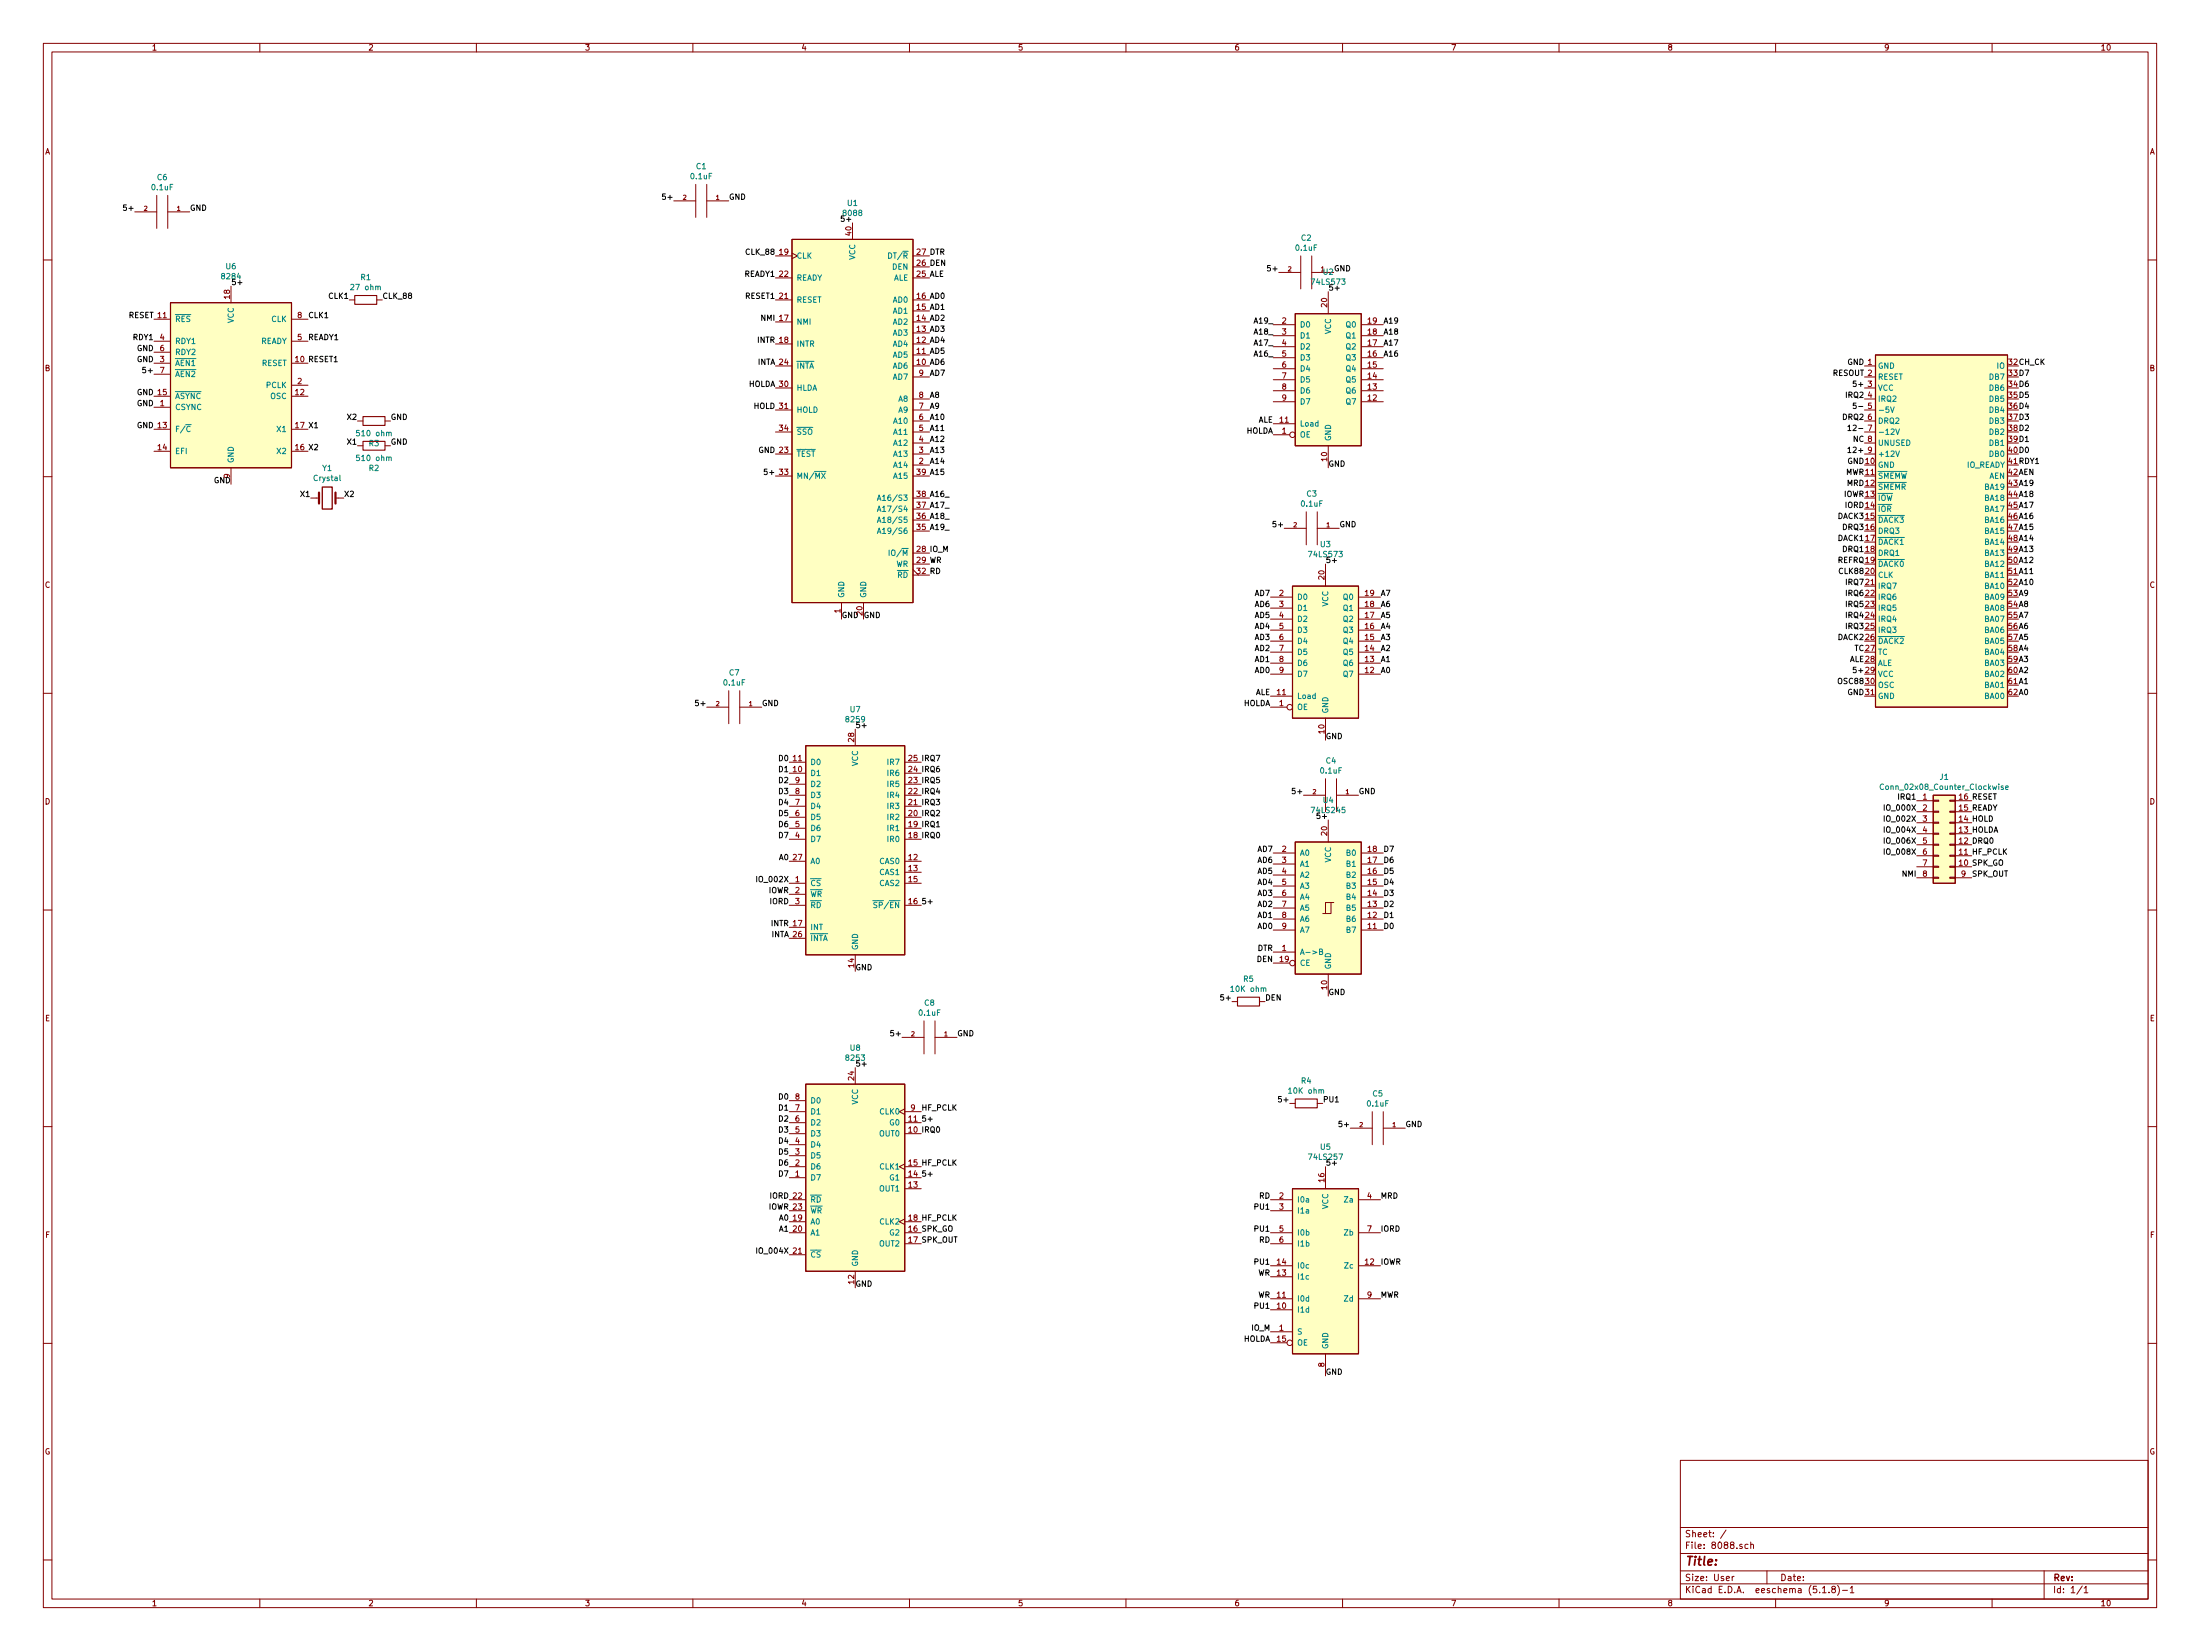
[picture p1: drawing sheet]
<svg xmlns="http://www.w3.org/2000/svg" width="508mm" height="381mm" viewBox="0 0 508 381" stroke-linecap="round" stroke-linejoin="round" font-family="sans-serif">
<g fill="none" stroke="#840000" stroke-width=".23">
<path d="M10 10h488v361h-488zM12 12h484v357h-484zM60 10v2M110 10v2M160 10v2M210 10v2M260 10v2M310 10v2M360 10v2M410 10v2M460 10v2M10 60h2"/>
<path d="M31.1 48.9h5.1M36.2 45.1v7.6M38.7 45.1v7.6M38.7 48.9h5.1M155.6 46.4h5.1M160.7 42.5v7.7M163.2 42.5v7.7M163.2 46.4h5.1M179.1 59.1h3.8M182.9 58.4l1.2 .7-1.2 .6M196.8 51.4v3.8M210.8 59.1h3.8"/>
<path d="M300.4 59.1v7.6M302.9 59.1v7.6M496 60h2M35.6 73.7h3.8M35.6 78.7h3.8M53.3 66v3.9M67.3 73.7h3.8M67.3 78.7h3.8M80.6 69.2h1.3M87 69.2h1.3M179.1 79.4h3.8M179.1 74.3h3.8"/>
<path d="M179.1 69.2h3.8M179.1 64.1h3.8M210.8 79.4h3.8M210.8 76.8h3.8M210.8 74.3h3.8M210.8 71.8h3.8M210.8 69.2h3.8M210.8 64.1h3.8M210.8 61.6h3.8M294 77.5h5.1M294 74.9h5.1M295.3 62.9h5.1"/>
<path d="M302.9 62.9h5.1M306.7 67.3v5.1M314.3 77.5h5.1M314.3 74.9h5.1M35.6 94h3.8M35.6 83.8h3.8M35.6 91.4h3.8M35.6 99.1h3.8M35.6 81.3h3.8M35.6 86.4h3.8M67.3 83.8h3.8M67.3 91.4h3.8"/>
<path d="M67.3 99.1h3.8M67.3 88.9h3.8M82.5 97.2h1.3M88.9 97.2h1.3M179.1 84.5h3.8M179.1 89.5h3.8M179.1 94.6h3.8M179.1 99.7h3.8M210.8 97.2h3.8M210.8 84.5h3.8M210.8 81.9h3.8M210.8 94.6h3.8"/>
<path d="M210.8 99.7h3.8M210.8 92.1h3.8M210.8 87h3.8M294 97.8h5.1M294 92.7h5.1M294 90.2h5.1M294 87.6h5.1M294 85.1h5.1M294 82.6h5.1M294 80h5.1M314.3 92.7h5.1M314.3 90.2h5.1"/>
<path d="M314.3 87.6h5.1M314.3 85.1h5.1M314.3 82.6h5.1M314.3 80h5.1M430.5 97.2h2.6M430.5 84.5h2.6M430.5 89.5h2.6M430.5 94.6h2.6M430.5 99.7h2.6M430.5 92.1h2.6M430.5 87h2.6M10 110h2"/>
<path d="M35.6 104.1h3.8M53.3 108v3.8M67.3 104.1h3.8M71.8 114.9h1.9M77.5 114.9h1.9M82.5 102.9h1.3M88.9 102.9h1.3M179.1 104.8h3.8M179.1 109.9h3.8M210.8 107.3h3.8M210.8 104.8h3.8M210.8 109.9h3.8"/>
<path d="M210.8 117.5h3.8M210.8 114.9h3.8M210.8 102.2h3.8M294 100.3h3.8M301.6 118.1v7.6M304.2 118.1v7.6M306.7 102.9v5.1M430.5 104.8h2.6M430.5 102.2h2.6M496 110h2M194.3 139.1v3.8M199.4 139.1v3.8"/>
<path d="M210.8 127.6h3.8M210.8 130.2h3.8M210.8 132.7h3.8M210.8 131.4l1.3 1.3M210.8 122.6h3.8M210.8 120h3.8M293.4 137.8h5M296.5 121.9h5.1M304.2 121.9h5M306.1 130.2v5.1M313.7 137.8h5.1M10 160h2"/>
<path d="M168.3 159.4v7.6M170.8 159.4v7.6M293.4 155.6h5M293.4 153h5M293.4 150.5h5M293.4 148h5M293.4 145.4h5M293.4 142.9h5M293.4 140.3h5M313.7 155.6h5.1M313.7 153h5.1M313.7 150.5h5.1"/>
<path d="M313.7 148h5.1M313.7 145.4h5.1M313.7 142.9h5.1M313.7 140.3h5.1M496 160h2M163.2 163.2h5.1M170.8 163.2h5.1M182.2 178.4h3.9M182.2 175.9h3.9M197.5 168.3v3.8M208.9 178.4h3.8M208.9 175.9h3.8"/>
<path d="M293.4 163.2h3.8M293.4 160.7h5M306.1 165.7v5.1M306.1 179.7v7.6M308.6 179.7v7.6M182.2 183.5h3.9M182.2 198.8h3.9M182.2 193.7h3.9M182.2 191.1h3.9M182.2 188.6h3.9M182.2 186.1h3.9M182.2 181h3.9"/>
<path d="M208.9 183.5h3.8M208.9 198.8h3.8M208.9 193.7h3.8M208.9 191.1h3.8M208.9 188.6h3.8M208.9 186.1h3.8M208.9 181h3.8M294 199.4h5.1M294 196.9h5.1M301 183.5h5.1M306.7 189.2v5.1M308.6 183.5h5.1"/>
<path d="M314.3 199.4h5.1M314.3 196.9h5.1M442.6 184.8h3.8M442.6 197.5h3.8M442.6 194.9h3.8M442.6 192.4h3.8M442.6 189.9h3.8M442.6 187.3h3.8M446.4 197.4h1.3v.2h-1.3zM446.4 199.9h1.3v.3h-1.3zM446.4 194.8h1.3v.3h-1.3zM446.4 189.7h1.3v.3h-1.3z"/>
<path d="M446.4 187.2h1.3v.3h-1.3zM446.4 184.7h1.3v.2h-1.3zM446.4 192.3h1.3v.2h-1.3zM450.2 197.4h1.3v.2h-1.3zM450.2 199.9h1.3v.3h-1.3zM450.2 194.8h1.3v.3h-1.3zM450.2 189.7h1.3v.3h-1.3zM450.2 187.2h1.3v.3h-1.3zM450.2 184.7h1.3v.2h-1.3zM450.2 192.3h1.3v.2h-1.3zM451.5 184.8h3.8M451.5 197.5h3.8"/>
<path d="M451.5 194.9h3.8M451.5 192.4h3.8M451.5 189.9h3.8M451.5 187.3h3.8M10 210h2M182.2 203.8h3.9M182.2 208.9h3.9M182.2 214h3.9M182.2 206.4h3.9M182.2 216.5h3.9M208.9 203.8h3.8M208.9 201.3h3.8"/>
<path d="M208.9 208.9h3.8M294 219.7h5.1M294 214.6h5.1M294 212.1h5.1M294 209.6h5.1M294 207h5.1M294 204.5h5.1M294 201.9h5.1M307.3 208.3h-1.2v2.5M308 208.3h-.7v2.5h-1.9M314.3 214.6h5.1M314.3 212.1h5.1"/>
<path d="M314.3 209.6h5.1M314.3 207h5.1M314.3 204.5h5.1M314.3 201.9h5.1M442.6 200h3.8M442.6 202.6h3.8M446.4 202.4h1.3v.3h-1.3zM450.2 202.4h1.3v.3h-1.3zM451.5 200h3.8M451.5 202.6h3.8M496 210h2M197.5 220.3v3.9"/>
<path d="M208.3 239.4h5.1M213.4 235.6v7.6M215.9 235.6v7.6M215.9 239.4h5.1M284.5 231.1h1.2M290.8 231.1h1.3M294 222.3h3.8M306.7 224.8v5.1M10 260h2M182.2 259.1h3.9M182.2 256.5h3.9M182.2 254h3.9"/>
<path d="M197.5 246.4v3.8M208.9 255.9l-1.3 .6 1.3 .7M208.9 259.1h3.8M208.9 256.5h3.8M297.8 254.6h1.3M304.2 254.6h1.2M316.9 256.5v7.7M319.4 256.5v7.7M496 260h2M182.2 276.9h3.9M182.2 279.4h3.9M182.2 271.8h3.9"/>
<path d="M182.2 261.6h3.9M182.2 269.2h3.9M182.2 266.7h3.9M182.2 264.2h3.9M208.9 268.6l-1.3 .6 1.3 .7M208.9 271.8h3.8M208.9 261.6h3.8M208.9 274.3h3.8M208.9 269.2h3.8M293.4 276.9h5M293.4 279.4h5M306.1 269.2v5.1"/>
<path d="M311.8 260.4h5.1M313.7 276.9h5.1M319.4 260.4h5.1M182.2 284.5h3.9M182.2 281.9h3.9M182.2 289.6h3.9M197.5 293.4v3.8M208.9 281.3l-1.3 .6 1.3 .7M208.9 284.5h3.8M208.9 287h3.8M208.9 281.9h3.8M293.4 299.7h5"/>
<path d="M293.4 292.1h5M293.4 294.6h5M293.4 284.5h5M293.4 287h5M313.7 299.7h5.1M313.7 292.1h5.1M313.7 284.5h5.1M10 310h2M293.4 307.3h5M293.4 302.3h5M293.4 309.9h3.8M306.1 312.4v5.1"/>
<path d="M496 310h2M388 337h108v32h-108zM10 360h2M388 358.5h108M388 352.5h108M398.6 353.1l-1.3 1.9M403.6 356.4h-.4l-.3 .2 .1 .6 .6 .1M404.3 356.5l.5-.1 .1 1M404.3 355.9v1.5M496 360h2M60 369v2M110 369v2"/>
<path d="M160 369v2M210 369v2M260 369v2M310 369v2M360 369v2M388 365.5h108M388 362.5h108M400 363.8v1M400.4 363.8l-.4 .3M408 362.5v3M410 369v2M420.8 366.5l.5-.4v1.5"/>
<path d="M420.8 367.6h.9M422.3 367.4v.2M423.2 366.7l-.2-.3v-.2l.2-.1h.5v.5l-.5 .1-.2 .3v.4l.2 .2h.3l.3-.3v-.3l-.3-.3M424.3 365.9a1.71 1.71 0 0 1 0 2.2M425.4 367h1.2M427.3 366.5l.4-.4v1.5M427.3 367.6h.8M460 369v2M472 362.5v6.5M480.8 366l-1.2 1.9M481.3 366.5l.4-.4v1.5M481.3 367.6h.8"/>
<circle cx="298.4" cy="100.3" r=".63"/>
<circle cx="297.8" cy="163.2" r=".63"/>
<circle cx="298.4" cy="222.2" r=".63"/>
<circle cx="297.8" cy="309.9" r=".63"/>
</g>
<g fill="#ffffc2" stroke="#ffffc2" stroke-width=".23">
<path d="M298.4 274.3h15.3v38.1h-15.3z"/>
<path d="M446.4 183.5h5.1v20.3h-5.1z"/>
<path d="M182.9 55.2h27.9v83.9h-27.9z"/>
<path d="M186.1 172.1h22.8v48.2h-22.8z"/>
<path d="M433.1 81.9h30.4v81.3h-30.4z"/>
<path d="M299.1 72.4h15.2v30.5h-15.2z"/>
<path d="M298.4 135.3h15.3v30.4h-15.3z"/>
<path d="M186.1 250.2h22.8v43.2h-22.8z"/>
<path d="M39.4 69.9h27.9v38.1h-27.9z"/>
<path d="M299.1 194.3h15.2v30.5h-15.2z"/>
</g>
<g fill="none" stroke="#840000" stroke-width=".25">
<path d="M182.9 55.2h27.9v83.9h-27.9zM39.4 69.9h27.9v38.1h-27.9zM81.9 68.2h5.1v2h-5.1zM299.1 72.4h15.2v30.5h-15.2zM83.8 96.1h5.1v2.1h-5.1zM433.1 81.9h30.4v81.3h-30.4zM83.8 101.9h5.1v2h-5.1zM298.4 135.3h15.3v30.4h-15.3zM186.1 172.1h22.8v48.2h-22.8zM299.1 194.3h15.2v30.5h-15.2zM446.4 183.5h5.1v20.3h-5.1zM285.7 230.1h5.1v2.1h-5.1z"/>
<path d="M186.1 250.2h22.8v43.2h-22.8zM299.1 253.6h5.1v2.1h-5.1zM298.4 274.3h15.3v38.1h-15.3z"/>
</g>
<g fill="none" stroke="#008484" stroke-width=".23">
<path d="M205.2 58.3a.64 .64 0 0 1 .7 .7 .64 .64 0 0 1-.7 .6zM87.3 66.2l.2-.2 .3 .1v.8M42.9 98h1.2M43.9 98.5a.56 .56 0 0 0-.8 .5 .56 .56 0 0 0 .8 .5M89.8 99.9l.2-.2 .3 .1v.8M436.5 93.9l.5 1.3 .4-1.3M437.7 99l.5 1.3 .4-1.3M78.5 109.7v1l.2 .2M89.8 105.6l.2-.1h.3v.8M189.5 108.8h1.2M189.7 109.1l.9 1.3M190.6 109.1l-.9 1.3"/>
<path d="M202.6 118l.4-1.2 .4 1.2M202.6 115.5l.4-1.3 .4 1.3M202.7 117.7h.6M202.7 115.1h.6M437.7 104.1l.5 1.2 .4-1.2M202.6 123.1l.4-1.3 .4 1.3M202.6 120.6l.4-1.3 .4 1.3M202.7 122.8h.6M202.7 120.2h.6M205.3 126.9v1.3M438.5 124h1.3M434.9 181.1a.56 .56 0 0 0-.8 .5 .56 .56 0 0 0 .8 .5"/>
<path d="M462.6 181.4h-.3l-.2 .1 .5 .3v.3h-.5M463.1 181.8l.6-.1v-.3h-.4l-.2 .1 .1 .6h.5M201.5 207.8h1.2M202.5 208.3l-.5-.1-.2 .3 .1 .3 .5 .2v.3l-.6 .1M304.7 219.6h.6v-.5l-.6-.1v1.3h.5l.2-.5-.3-.2M291.7 228.1l.2-.1h.3l.1 .8M305.1 251.6l.2-.1h.3v.8"/>
</g>
<path d="M74.4 112.4h2.3v5.1h-2.3z" fill="none" stroke="#840000" stroke-width=".3"/>
<path d="M73.7 113.7v2.5M77.5 113.7v2.5" fill="none" stroke="#840000" stroke-width=".51"/>
<g fill="none" stroke="#000" stroke-width=".23">
<path d="M29.2 47.3h-.7v.6l.2-.1 .5 .1v.5l-.2 .2-.5-.2M153.6 44.8h-.6v.6l.1-.2 .5 .2v.5l-.2 .1-.4-.1M194.9 49.8h-.6l-.1 .6 .2-.1 .5 .1v.6l-.2 .1-.5-.1M293.3 61.3h-.6v.6l.1-.2 .5 .2v.5l-.2 .1-.4-.1M33.6 84.8h-.6l-.1 .6 .2-.2 .5 .2v.5l-.2 .1-.5-.1M426.7 98.5l.4-.4v1.3M426.7 99.4h.7M428.6 87.9h-.6l-.1 .6 .2-.1 .5 .1v.6l-.2 .1-.5-.1M428.6 93h-.6l-.1 .6 .2-.1 .5 .1v.6l-.2 .1-.5-.1M177.1 108.3h-.6v.6l.1-.2 .5 .2v.5l-.2 .1-.4-.1M426.7 103.5l.4-.3v1.2M426.7 104.4h.7"/>
<path d="M294.6 120.3h-.6l-.1 .6 .2-.1 .5 .1v.6l-.2 .1-.5-.1M428.6 154h-.6l-.1 .6 .2-.1 .5 .1v.5l-.2 .1-.5-.1M161.2 161.6h-.6v.6l.2-.1 .4 .1v.5l-.1 .2-.5-.2M299 181.9h-.6v.6l.2-.1 .4 .1v.6l-.1 .1-.5-.1M304.7 187.6h-.6v.6l.2-.1 .4 .1v.6l-.1 .1-.5-.1M435.1 185.7v1.3M435.1 188.3v1.2M435.1 190.8v1.3M435.1 193.3v1.3M435.1 195.9v1.3M174.7 202.2v1.3M206.3 237.8h-.6v.6l.1-.1 .5 .1v.5l-.2 .2-.4-.2"/>
<path d="M282.5 229.5h-.6v.6l.1-.1 .5 .1v.6l-.2 .1-.4-.1M295.9 253h-.7v.6l.2-.1 .5 .1v.6l-.2 .1-.5-.1M309.8 258.7h-.6v.7l.1-.2 .5 .2v.5l-.1 .1-.5-.1M174.7 288v1.2"/>
</g>
<text font-size="2.8" fill="#840000" x="389" y="361.3">Title:</text>
<g font-size="2.1" fill="#840000">
<text x="389" y="357.4">File: 8088.sch</text>
<text x="389" y="354.7">Sheet: /</text>
<text x="389" y="364.8">Size: User</text>
<text x="411" y="364.8">Date:</text>
<text x="474" y="364.8">Rev:</text>
<text x="389" y="367.6">KiCad E.D.A. eeschema (5.1.8)-1</text>
<text x="474" y="367.6">Id: 1/1</text>
</g>
<g font-size="1.8" fill="#840000">
<text x="35" y="11.6">1</text>
<text x="85" y="11.6">2</text>
<text x="135" y="11.6">3</text>
<text x="185" y="11.6">4</text>
<text x="235" y="11.6">5</text>
<text x="285" y="11.6">6</text>
<text x="335" y="11.6">7</text>
<text x="385" y="11.6">8</text>
<text x="435" y="11.6">9</text>
<text x="485" y="11.6">10</text>
<text x="10.4" y="35.6">A</text>
<text x="496.4" y="35.6">A</text>
<text x="180" y="58.8">19</text>
<text x="196.6" y="54.3" transform="rotate(-90 196.6 54.3)">40</text>
<text x="180" y="63.9">22</text>
<text x="53.1" y="68.9" transform="rotate(-90 53.1 68.9)">18</text>
<text x="180" y="69">21</text>
<text x="306.5" y="70.8" transform="rotate(-90 306.5 70.8)">20</text>
<text x="68.7" y="73.4">8</text>
<text x="296.1" y="74.7">2</text>
<text x="296.1" y="77.2">3</text>
<text x="315.9" y="77.2">18</text>
<text x="315.9" y="74.7">19</text>
<text x="37" y="83.6">3</text>
<text x="37" y="78.5">4</text>
<text x="37" y="81">6</text>
<text x="68.7" y="78.5">5</text>
<text x="296.1" y="79.8">4</text>
<text x="296.1" y="82.3">5</text>
<text x="315.9" y="82.3">16</text>
<text x="315.9" y="79.8">17</text>
<text x="10.4" y="85.6">B</text>
<text x="37" y="86.1">7</text>
<text x="68.7" y="88.6">2</text>
<text x="212.2" y="86.7">9</text>
<text x="296.1" y="84.8">6</text>
<text x="296.1" y="87.4">7</text>
<text x="296.1" y="89.9">8</text>
<text x="315.9" y="89.9">13</text>
<text x="315.9" y="87.4">14</text>
<text x="315.9" y="84.8">15</text>
<text x="496.4" y="85.6">B</text>
<text x="37" y="93.7">1</text>
<text x="68.2" y="91.2">12</text>
<text x="212.2" y="94.4">7</text>
<text x="212.2" y="91.8">8</text>
<text x="296.1" y="92.5">9</text>
<text x="315.9" y="92.5">12</text>
<text x="431.3" y="91.8">4</text>
<text x="180" y="99.4">34</text>
<text x="212.2" y="102">4</text>
<text x="212.2" y="99.4">5</text>
<text x="212.2" y="96.9">6</text>
<text x="295.6" y="97.5">11</text>
<text x="296.1" y="100.1">1</text>
<text x="431.3" y="96.9">6</text>
<text x="36.5" y="103.9">14</text>
<text x="212.2" y="107.1">2</text>
<text x="212.2" y="104.5">3</text>
<text x="306.5" y="106.4" transform="rotate(-90 306.5 106.4)">10</text>
<text x="53.1" y="110.3" transform="rotate(-90 53.1 110.3)">9</text>
<text x="430.8" y="119.8">15</text>
<text x="430.8" y="124.8">17</text>
<text x="10.4" y="135.6">C</text>
<text x="295.4" y="137.5">2</text>
<text x="305.8" y="133.7" transform="rotate(-90 305.8 133.7)">20</text>
<text x="315.3" y="137.5">19</text>
<text x="430.8" y="132.5">20</text>
<text x="430.8" y="135">21</text>
<text x="430.8" y="137.5">22</text>
<text x="496.4" y="135.6">C</text>
<text x="194.1" y="141.5" transform="rotate(-90 194.1 141.5)">1</text>
<text x="199.1" y="141.9" transform="rotate(-90 199.1 141.9)">20</text>
<text x="295.4" y="140.1">3</text>
<text x="295.4" y="142.6">4</text>
<text x="315.3" y="142.6">17</text>
<text x="315.3" y="140.1">18</text>
<text x="430.8" y="140.1">23</text>
<text x="430.8" y="142.6">24</text>
<text x="295.4" y="145.2">5</text>
<text x="295.4" y="147.7">6</text>
<text x="315.3" y="147.7">15</text>
<text x="315.3" y="145.2">16</text>
<text x="430.8" y="145.2">25</text>
<text x="430.8" y="147.7">26</text>
<text x="295.4" y="150.2">7</text>
<text x="295.4" y="152.8">8</text>
<text x="295.4" y="155.3">9</text>
<text x="315.3" y="155.3">12</text>
<text x="315.3" y="152.8">13</text>
<text x="315.3" y="150.2">14</text>
<text x="294.9" y="160.4">11</text>
<text x="295.4" y="162.9">1</text>
<text x="197.2" y="171.1" transform="rotate(-90 197.2 171.1)">28</text>
<text x="305.8" y="169.2" transform="rotate(-90 305.8 169.2)">10</text>
<text x="183.2" y="178.2">10</text>
<text x="183.2" y="175.6">11</text>
<text x="10.4" y="185.6">D</text>
<text x="183.7" y="185.8">7</text>
<text x="183.7" y="183.3">8</text>
<text x="183.7" y="180.7">9</text>
<text x="444" y="184.5">1</text>
<text x="496.4" y="185.6">D</text>
<text x="183.7" y="190.9">5</text>
<text x="183.7" y="188.3">6</text>
<text x="444" y="187.1">2</text>
<text x="444" y="189.6">3</text>
<text x="183.7" y="193.4">4</text>
<text x="296.1" y="196.6">2</text>
<text x="306.5" y="192.7" transform="rotate(-90 306.5 192.7)">20</text>
<text x="315.9" y="196.6">18</text>
<text x="444" y="192.2">4</text>
<text x="444" y="194.7">5</text>
<text x="444" y="197.2">6</text>
<text x="183.2" y="198.5">27</text>
<text x="183.7" y="203.6">1</text>
<text x="209.9" y="198.5">12</text>
<text x="209.9" y="201">13</text>
<text x="209.9" y="203.6">15</text>
<text x="296.1" y="199.1">3</text>
<text x="296.1" y="201.7">4</text>
<text x="315.9" y="201.7">16</text>
<text x="315.9" y="199.1">17</text>
<text x="444" y="199.8">7</text>
<text x="444" y="202.3">8</text>
<text x="452.9" y="202.3">9</text>
<text x="183.7" y="206.1">2</text>
<text x="183.7" y="208.7">3</text>
<text x="209.9" y="208.7">16</text>
<text x="296.1" y="204.2">5</text>
<text x="296.1" y="206.8">6</text>
<text x="296.1" y="209.3">7</text>
<text x="315.9" y="209.3">13</text>
<text x="315.9" y="206.8">14</text>
<text x="315.9" y="204.2">15</text>
<text x="296.1" y="211.8">8</text>
<text x="296.1" y="214.4">9</text>
<text x="315.9" y="214.4">11</text>
<text x="315.9" y="211.8">12</text>
<text x="295.6" y="222">19</text>
<text x="296.1" y="219.5">1</text>
<text x="197.2" y="223.2" transform="rotate(-90 197.2 223.2)">14</text>
<text x="306.5" y="228.3" transform="rotate(-90 306.5 228.3)">10</text>
<text x="10.4" y="235.6">E</text>
<text x="496.4" y="235.6">E</text>
<text x="197.2" y="249.3" transform="rotate(-90 197.2 249.3)">24</text>
<text x="183.7" y="256.3">7</text>
<text x="183.7" y="253.7">8</text>
<text x="210.3" y="256.3">9</text>
<text x="183.7" y="263.9">4</text>
<text x="183.7" y="261.4">5</text>
<text x="183.7" y="258.8">6</text>
<text x="209.9" y="258.8">11</text>
<text x="183.7" y="269">2</text>
<text x="183.7" y="266.4">3</text>
<text x="183.7" y="271.5">1</text>
<text x="209.9" y="274.1">13</text>
<text x="209.9" y="271.5">14</text>
<text x="305.8" y="272.7" transform="rotate(-90 305.8 272.7)">16</text>
<text x="183.2" y="281.7">19</text>
<text x="295.4" y="276.6">2</text>
<text x="295.4" y="279.1">3</text>
<text x="315.7" y="276.6">4</text>
<text x="10.5" y="285.6">F</text>
<text x="183.2" y="284.2">20</text>
<text x="295.4" y="284.2">5</text>
<text x="295.4" y="286.8">6</text>
<text x="315.7" y="284.2">7</text>
<text x="496.5" y="285.6">F</text>
<text x="294.9" y="291.8">14</text>
<text x="315.3" y="291.8">12</text>
<text x="197.2" y="296.2" transform="rotate(-90 197.2 296.2)">12</text>
<text x="294.9" y="299.5">11</text>
<text x="294.9" y="294.4">13</text>
<text x="315.7" y="299.5">9</text>
<text x="294.9" y="302">10</text>
<text x="294.9" y="309.6">15</text>
<text x="295.4" y="307.1">1</text>
<text x="305.8" y="315.4" transform="rotate(-90 305.8 315.4)">8</text>
<text x="10.3" y="335.6">G</text>
<text x="496.3" y="335.6">G</text>
<text x="35" y="370.6">1</text>
<text x="85" y="370.6">2</text>
<text x="135" y="370.6">3</text>
<text x="185" y="370.6">4</text>
<text x="235" y="370.6">5</text>
<text x="285" y="370.6">6</text>
<text x="335" y="370.6">7</text>
<text x="385" y="370.6">8</text>
<text x="435" y="370.6">9</text>
<text x="485" y="370.6">10</text>
</g>
<g font-size="1.8" fill="#008484">
<text x="36.3" y="41.6">C6</text>
<text x="159.6" y="41.4">0.1uF</text>
<text x="160.8" y="39">C1</text>
<text x="35.2" y="43.9">0.1uF</text>
<text x="195.7" y="47.5">U1</text>
<text x="194.9" y="49.8">8088</text>
<text x="183.9" y="59.7">CLK</text>
<text x="197.5" y="60" transform="rotate(-90 197.5 60)">VCC</text>
<text x="205.7" y="59.7">DT/R</text>
<text x="299.3" y="57.9">0.1uF</text>
<text x="300.5" y="55.5">C2</text>
<text x="51.4" y="64.4">8284</text>
<text x="52.2" y="62.1">U6</text>
<text x="83.3" y="64.6">R1</text>
<text x="183.9" y="64.8">READY</text>
<text x="206.1" y="62.2">DEN</text>
<text x="206.3" y="64.8">ALE</text>
<text x="303.1" y="65.7">74LS573</text>
<text x="305.6" y="63.4">U2</text>
<text x="81.4" y="67">27 ohm</text>
<text x="183.9" y="69.8">RESET</text>
<text x="206.3" y="69.8">AD0</text>
<text x="40.4" y="74.3">RES</text>
<text x="54" y="74.6" transform="rotate(-90 54 74.6)">VCC</text>
<text x="62.7" y="74.3">CLK</text>
<text x="183.9" y="74.9">NMI</text>
<text x="206.3" y="77.5">AD3</text>
<text x="206.3" y="74.9">AD2</text>
<text x="206.3" y="72.4">AD1</text>
<text x="300.1" y="75.6">D0</text>
<text x="307.3" y="77.1" transform="rotate(-90 307.3 77.1)">VCC</text>
<text x="310.9" y="75.6">Q0</text>
<text x="40.4" y="79.4">RDY1</text>
<text x="40.4" y="81.9">RDY2</text>
<text x="60.1" y="79.4">READY</text>
<text x="183.9" y="80">INTR</text>
<text x="206.3" y="82.5">AD5</text>
<text x="206.3" y="80">AD4</text>
<text x="300.1" y="78.1">D1</text>
<text x="300.1" y="80.6">D2</text>
<text x="300.1" y="83.2">D3</text>
<text x="310.9" y="83.2">Q3</text>
<text x="310.9" y="80.6">Q2</text>
<text x="310.9" y="78.1">Q1</text>
<text x="40.4" y="84.5">AEN1</text>
<text x="40.4" y="87">AEN2</text>
<text x="60.4" y="84.5">RESET</text>
<text x="61.5" y="89.5">PCLK</text>
<text x="183.9" y="85.1">INTA</text>
<text x="206.3" y="85.1">AD6</text>
<text x="206.3" y="87.6">AD7</text>
<text x="300.1" y="85.7">D4</text>
<text x="300.1" y="88.3">D5</text>
<text x="310.9" y="88.3">Q5</text>
<text x="310.9" y="85.7">Q4</text>
<text x="433.6" y="85.1">GND</text>
<text x="433.6" y="87.6">RESET</text>
<text x="459.5" y="87.6">DB7</text>
<text x="461.2" y="85.1">IO</text>
<text x="40.4" y="94.6">CSYNC</text>
<text x="40.4" y="92.1">ASYNC</text>
<text x="62.5" y="92.1">OSC</text>
<text x="183.9" y="90.2">HLDA</text>
<text x="183.9" y="95.2">HOLD</text>
<text x="207.5" y="95.2">A9</text>
<text x="207.5" y="92.7">A8</text>
<text x="300.1" y="90.8">D6</text>
<text x="300.1" y="93.3">D7</text>
<text x="310.9" y="93.3">Q7</text>
<text x="310.9" y="90.8">Q6</text>
<text x="433.6" y="90.2">VCC</text>
<text x="433.6" y="92.7">IRQ2</text>
<text x="433.6" y="95.2">-5V</text>
<text x="459.5" y="90.2">DB6</text>
<text x="459.5" y="92.7">DB5</text>
<text x="459.5" y="95.2">DB4</text>
<text x="40.4" y="99.7">F/C</text>
<text x="64.1" y="99.7">X1</text>
<text x="82.8" y="100.7">510 ohm</text>
<text x="183.9" y="100.3">SSO</text>
<text x="206.6" y="100.3">A11</text>
<text x="206.6" y="97.8">A10</text>
<text x="300.1" y="101">OE</text>
<text x="300.1" y="98.4">Load</text>
<text x="307.3" y="101.9" transform="rotate(-90 307.3 101.9)">GND</text>
<text x="433.6" y="97.8">DRQ2</text>
<text x="433.6" y="100.3">-12V</text>
<text x="459.5" y="97.8">DB3</text>
<text x="459.5" y="100.3">DB2</text>
<text x="40.4" y="104.8">EFI</text>
<text x="54" y="106.9" transform="rotate(-90 54 106.9)">GND</text>
<text x="64.1" y="104.8">X2</text>
<text x="82.8" y="106.4">510 ohm</text>
<text x="85.2" y="103">R3</text>
<text x="183.9" y="105.4">TEST</text>
<text x="206.6" y="107.9">A14</text>
<text x="206.6" y="105.4">A13</text>
<text x="206.6" y="102.9">A12</text>
<text x="433.6" y="107.9">GND</text>
<text x="433.6" y="102.9">UNUSED</text>
<text x="433.6" y="105.4">+12V</text>
<text x="454" y="107.9">IO_READY</text>
<text x="459.5" y="102.9">DB1</text>
<text x="459.5" y="105.4">DB0</text>
<text x="72.6" y="111">Crystal</text>
<text x="74.5" y="108.7">Y1</text>
<text x="85.2" y="108.7">R2</text>
<text x="183.9" y="110.5">MN/MX</text>
<text x="206.6" y="110.5">A15</text>
<text x="433.6" y="110.5">SMEMW</text>
<text x="433.6" y="113">SMEMR</text>
<text x="458.5" y="113">BA19</text>
<text x="459.3" y="110.5">AEN</text>
<text x="203.9" y="118.1">A17/S4</text>
<text x="203.9" y="115.6">A16/S3</text>
<text x="300.6" y="116.9">0.1uF</text>
<text x="301.8" y="114.6">C3</text>
<text x="433.6" y="115.6">IOW</text>
<text x="433.6" y="118.1">IOR</text>
<text x="458.5" y="115.6">BA18</text>
<text x="458.5" y="118.1">BA17</text>
<text x="203.9" y="123.2">A19/S6</text>
<text x="203.9" y="120.6">A18/S5</text>
<text x="433.6" y="120.6">DACK3</text>
<text x="433.6" y="123.2">DRQ3</text>
<text x="433.6" y="125.7">DACK1</text>
<text x="458.5" y="120.6">BA16</text>
<text x="458.5" y="123.2">BA15</text>
<text x="458.5" y="125.7">BA14</text>
<text x="206" y="128.3">IO/M</text>
<text x="206.9" y="130.8">WR</text>
<text x="302.5" y="128.6">74LS573</text>
<text x="305" y="126.3">U3</text>
<text x="433.6" y="128.3">DRQ1</text>
<text x="433.6" y="130.8">DACK0</text>
<text x="458.5" y="128.3">BA13</text>
<text x="458.5" y="130.8">BA12</text>
<text x="207.2" y="133.3">RD</text>
<text x="433.6" y="133.3">CLK</text>
<text x="433.6" y="135.9">IRQ7</text>
<text x="458.5" y="133.3">BA11</text>
<text x="458.5" y="135.9">BA10</text>
<text x="194.9" y="138" transform="rotate(-90 194.9 138)">GND</text>
<text x="200" y="138" transform="rotate(-90 200 138)">GND</text>
<text x="299.5" y="138.4">D0</text>
<text x="299.5" y="141">D1</text>
<text x="299.5" y="143.5">D2</text>
<text x="306.7" y="140" transform="rotate(-90 306.7 140)">VCC</text>
<text x="310.3" y="143.5">Q2</text>
<text x="310.3" y="141">Q1</text>
<text x="310.3" y="138.4">Q0</text>
<text x="433.6" y="138.4">IRQ6</text>
<text x="433.6" y="141">IRQ5</text>
<text x="433.6" y="143.5">IRQ4</text>
<text x="458.5" y="138.4">BA09</text>
<text x="458.5" y="141">BA08</text>
<text x="458.5" y="143.5">BA07</text>
<text x="299.5" y="146">D3</text>
<text x="299.5" y="148.6">D4</text>
<text x="310.3" y="148.6">Q4</text>
<text x="310.3" y="146">Q3</text>
<text x="433.6" y="146">IRQ3</text>
<text x="433.6" y="148.6">DACK2</text>
<text x="458.5" y="146">BA06</text>
<text x="458.5" y="148.6">BA05</text>
<text x="168.4" y="155.9">C7</text>
<text x="299.5" y="151.1">D5</text>
<text x="299.5" y="153.7">D6</text>
<text x="310.3" y="153.7">Q6</text>
<text x="310.3" y="151.1">Q5</text>
<text x="433.6" y="151.1">TC</text>
<text x="433.6" y="153.7">ALE</text>
<text x="458.5" y="151.1">BA04</text>
<text x="458.5" y="153.7">BA03</text>
<text x="167.2" y="158.2">0.1uF</text>
<text x="299.5" y="161.3">Load</text>
<text x="299.5" y="156.2">D7</text>
<text x="310.3" y="156.2">Q7</text>
<text x="433.6" y="156.2">VCC</text>
<text x="433.6" y="158.7">OSC</text>
<text x="433.6" y="161.3">GND</text>
<text x="458.5" y="156.2">BA02</text>
<text x="458.5" y="158.7">BA01</text>
<text x="458.5" y="161.3">BA00</text>
<text x="195.5" y="166.7">8259</text>
<text x="196.4" y="164.4">U7</text>
<text x="299.5" y="163.8">OE</text>
<text x="306.7" y="164.7" transform="rotate(-90 306.7 164.7)">GND</text>
<text x="187.1" y="179.1">D1</text>
<text x="187.1" y="176.5">D0</text>
<text x="198.1" y="176.8" transform="rotate(-90 198.1 176.8)">VCC</text>
<text x="205.2" y="179.1">IR6</text>
<text x="205.2" y="176.5">IR7</text>
<text x="305" y="178.5">0.1uF</text>
<text x="306.2" y="176.2">C4</text>
<text x="448" y="180">J1</text>
<text x="187.1" y="184.1">D3</text>
<text x="187.1" y="181.6">D2</text>
<text x="205.2" y="184.1">IR4</text>
<text x="205.2" y="181.6">IR5</text>
<text x="305.6" y="185.3">U4</text>
<text x="435.1" y="182.3">Conn_02x08_Counter_Clockwise</text>
<text x="187.1" y="191.8">D6</text>
<text x="187.1" y="189.2">D5</text>
<text x="187.1" y="186.7">D4</text>
<text x="205.2" y="191.8">IR1</text>
<text x="205.2" y="189.2">IR2</text>
<text x="205.2" y="186.7">IR3</text>
<text x="303.1" y="187.6">74LS245</text>
<text x="187.1" y="194.3">D7</text>
<text x="205.2" y="194.3">IR0</text>
<text x="300.1" y="197.5">A0</text>
<text x="311" y="197.5">B0</text>
<text x="187.1" y="199.4">A0</text>
<text x="203.2" y="199.4">CAS0</text>
<text x="203.2" y="201.9">CAS1</text>
<text x="300.1" y="200">A1</text>
<text x="300.1" y="202.6">A2</text>
<text x="307.3" y="199.1" transform="rotate(-90 307.3 199.1)">VCC</text>
<text x="311" y="202.6">B2</text>
<text x="311" y="200">B1</text>
<text x="187.1" y="204.5">CS</text>
<text x="187.1" y="207">WR</text>
<text x="187.1" y="209.5">RD</text>
<text x="202.6" y="209.5">SP/EN</text>
<text x="203.2" y="204.5">CAS2</text>
<text x="300.1" y="205.1">A3</text>
<text x="300.1" y="207.6">A4</text>
<text x="311" y="207.6">B4</text>
<text x="311" y="205.1">B3</text>
<text x="187.1" y="214.6">INT</text>
<text x="300.1" y="210.2">A5</text>
<text x="300.1" y="212.7">A6</text>
<text x="300.1" y="215.3">A7</text>
<text x="311" y="215.3">B7</text>
<text x="311" y="212.7">B6</text>
<text x="311" y="210.2">B5</text>
<text x="187.1" y="217.2">INTA</text>
<text x="198.1" y="219.3" transform="rotate(-90 198.1 219.3)">GND</text>
<text x="300.1" y="220.3">A-&gt;B</text>
<text x="287.2" y="226.6">R5</text>
<text x="300.1" y="222.9">CE</text>
<text x="307.3" y="223.8" transform="rotate(-90 307.3 223.8)">GND</text>
<text x="213.5" y="232.1">C8</text>
<text x="284.6" y="228.9">10K ohm</text>
<text x="212.3" y="234.4">0.1uF</text>
<text x="195.5" y="244.8">8253</text>
<text x="196.4" y="242.5">U8</text>
<text x="300.5" y="250.1">R4</text>
<text x="187.1" y="257.2">D1</text>
<text x="187.1" y="254.6">D0</text>
<text x="198.1" y="254.9" transform="rotate(-90 198.1 254.9)">VCC</text>
<text x="203.3" y="257.2">CLK0</text>
<text x="297.9" y="252.4">10K ohm</text>
<text x="315.8" y="255.3">0.1uF</text>
<text x="317" y="253">C5</text>
<text x="187.1" y="262.3">D3</text>
<text x="187.1" y="259.7">D2</text>
<text x="203.2" y="262.3">OUT0</text>
<text x="205.5" y="259.7">G0</text>
<text x="187.1" y="269.9">D6</text>
<text x="187.1" y="267.3">D5</text>
<text x="187.1" y="264.8">D4</text>
<text x="203.3" y="269.9">CLK1</text>
<text x="302.5" y="267.6">74LS257</text>
<text x="305" y="265.3">U5</text>
<text x="187.1" y="272.4">D7</text>
<text x="203.2" y="275">OUT1</text>
<text x="205.5" y="272.4">G1</text>
<text x="187.1" y="277.5">RD</text>
<text x="187.1" y="280">WR</text>
<text x="299.5" y="277.5">I0a</text>
<text x="299.5" y="280">I1a</text>
<text x="306.7" y="279.1" transform="rotate(-90 306.7 279.1)">VCC</text>
<text x="310.6" y="277.5">Za</text>
<text x="187.1" y="282.6">A0</text>
<text x="187.1" y="285.1">A1</text>
<text x="203.2" y="287.7">OUT2</text>
<text x="203.3" y="282.6">CLK2</text>
<text x="205.5" y="285.1">G2</text>
<text x="299.5" y="285.1">I0b</text>
<text x="299.5" y="287.7">I1b</text>
<text x="310.5" y="285.1">Zb</text>
<text x="187.1" y="290.2">CS</text>
<text x="198.1" y="292.4" transform="rotate(-90 198.1 292.4)">GND</text>
<text x="299.5" y="292.7">I0c</text>
<text x="310.6" y="292.7">Zc</text>
<text x="299.5" y="295.3">I1c</text>
<text x="299.5" y="302.9">I1d</text>
<text x="299.5" y="300.4">I0d</text>
<text x="310.5" y="300.4">Zd</text>
<text x="299.5" y="308">S</text>
<text x="299.5" y="310.5">OE</text>
<text x="306.7" y="311.4" transform="rotate(-90 306.7 311.4)">GND</text>
</g>
<g font-size="1.8">
<text x="153.6" y="46.1">5+</text>
<text x="168.3" y="46.1">GND</text>
<text x="29.1" y="48.6">5+</text>
<text x="43.8" y="48.6">GND</text>
<text x="194.8" y="51.2">5+</text>
<text x="172.5" y="58.8">CLK_88</text>
<text x="211.8" y="58.8">27 DTR</text>
<text x="53.3" y="65.8">5+</text>
<text x="171.9" y="63.9">READY1</text>
<text x="211.8" y="63.9">25 ALE</text>
<text x="211.8" y="61.3">26 DEN</text>
<text x="293.3" y="62.6">5+</text>
<text x="308" y="62.6">GND</text>
<text x="76" y="69">CLK1</text>
<text x="88.3" y="69">CLK_88</text>
<text x="172.2" y="69">RESET1</text>
<text x="211.8" y="71.5">15 AD1</text>
<text x="211.8" y="69">16 AD0</text>
<text x="306.7" y="67.1">5+</text>
<text x="29.7" y="73.4">RESET 11</text>
<text x="71.1" y="73.4">CLK1</text>
<text x="175.8" y="74">NMI 17</text>
<text x="211.8" y="76.6">13 AD3</text>
<text x="211.8" y="74">14 AD2</text>
<text x="289.8" y="74.7">A19_</text>
<text x="289.8" y="77.2">A18_</text>
<text x="319.4" y="74.7">A19</text>
<text x="319.4" y="77.2">A18</text>
<text x="30.8" y="78.5">RDY1</text>
<text x="31.6" y="83.6">GND</text>
<text x="31.6" y="81">GND</text>
<text x="68.2" y="83.6">10 RESET1</text>
<text x="71.1" y="78.5">READY1</text>
<text x="175" y="79.1">INTR 18</text>
<text x="211.8" y="81.7">11 AD5</text>
<text x="211.8" y="79.1">12 AD4</text>
<text x="289.8" y="79.8">A17_</text>
<text x="289.8" y="82.3">A16_</text>
<text x="319.4" y="82.3">A16</text>
<text x="319.4" y="79.8">A17</text>
<text x="33.6" y="86.1">5+</text>
<text x="172.8" y="89.3">HOLDA 30</text>
<text x="175" y="84.2">INTA 24</text>
<text x="211.8" y="84.2">10 AD6</text>
<text x="214.6" y="86.7">AD7</text>
<text x="423.2" y="86.7">RESOUT 2</text>
<text x="426.6" y="84.2">GND 1</text>
<text x="428.5" y="89.3">5+ 3</text>
<text x="463.9" y="84.2">32CH_CK</text>
<text x="463.9" y="86.7">33D7</text>
<text x="463.9" y="89.3">34D6</text>
<text x="31.6" y="91.2">GND 15</text>
<text x="31.6" y="93.7">GND</text>
<text x="174.1" y="94.4">HOLD 31</text>
<text x="214.6" y="91.8">A8</text>
<text x="214.6" y="94.4">A9</text>
<text x="426.4" y="91.8">IRQ2</text>
<text x="429" y="94.4">5- 5</text>
<text x="463.9" y="91.8">35D5</text>
<text x="463.9" y="94.4">36D4</text>
<text x="31.6" y="98.8">GND 13</text>
<text x="68.2" y="98.8">17 X1</text>
<text x="80.4" y="96.9">X2</text>
<text x="90.2" y="96.9">GND</text>
<text x="214.6" y="96.9">A10</text>
<text x="214.6" y="99.4">A11</text>
<text x="214.6" y="102">A12</text>
<text x="287.7" y="100.1">HOLDA</text>
<text x="290.5" y="97.5">ALE</text>
<text x="425.6" y="96.9">DRQ2</text>
<text x="428" y="102">NC 8</text>
<text x="428" y="99.4">12- 7</text>
<text x="463.9" y="96.9">37D3</text>
<text x="463.9" y="99.4">38D2</text>
<text x="463.9" y="102">39D1</text>
<text x="68.2" y="103.9">16 X2</text>
<text x="80.4" y="102.6">X1</text>
<text x="90.2" y="102.6">GND</text>
<text x="175.1" y="104.5">GND 23</text>
<text x="214.6" y="107.1">A14</text>
<text x="214.6" y="104.5">A13</text>
<text x="306.7" y="107.7">GND</text>
<text x="426.6" y="107.1">GND 10</text>
<text x="427.5" y="104.5">12+ 9</text>
<text x="463.9" y="104.5">40D0</text>
<text x="463.9" y="107.1">41RDY1</text>
<text x="49.4" y="111.5">GND</text>
<text x="177.1" y="109.6">5+ 33</text>
<text x="211.8" y="109.6">39 A15</text>
<text x="426.1" y="109.6">MWR 11</text>
<text x="426.5" y="112.1">MRD 12</text>
<text x="463.9" y="109.6">42AEN</text>
<text x="463.9" y="112.1">43A19</text>
<text x="69.6" y="114.7">X1</text>
<text x="79.4" y="114.7">X2</text>
<text x="211.8" y="119.8">36 A18_</text>
<text x="211.8" y="117.2">37 A17_</text>
<text x="211.8" y="114.7">38 A16_</text>
<text x="424.4" y="119.8">DACK3</text>
<text x="425.7" y="114.7">IOWR 13</text>
<text x="426.1" y="117.2">IORD 14</text>
<text x="463.9" y="114.7">44A18</text>
<text x="463.9" y="117.2">45A17</text>
<text x="463.9" y="119.8">46A16</text>
<text x="211.8" y="122.3">35 A19_</text>
<text x="294.5" y="121.7">5+</text>
<text x="309.2" y="121.7">GND</text>
<text x="424.4" y="124.8">DACK1</text>
<text x="425.6" y="122.3">DRQ316</text>
<text x="463.9" y="122.3">47A15</text>
<text x="463.9" y="124.8">48A14</text>
<text x="211.8" y="127.4">28 IO_M</text>
<text x="211.8" y="129.9">29 WR</text>
<text x="306.1" y="129.9">5+</text>
<text x="424.3" y="129.9">REFRQ 19</text>
<text x="425.6" y="127.4">DRQ118</text>
<text x="463.9" y="127.4">49A13</text>
<text x="463.9" y="129.9">50A12</text>
<text x="211.8" y="132.5">32 RD</text>
<text x="289.8" y="137.5">AD7</text>
<text x="318.8" y="137.5">A7</text>
<text x="424.9" y="132.5">CLK88</text>
<text x="426.4" y="137.5">IRQ6</text>
<text x="426.4" y="135">IRQ7</text>
<text x="463.9" y="132.5">51A11</text>
<text x="463.9" y="135">52A10</text>
<text x="463.9" y="137.5">53A9</text>
<text x="194.3" y="142.6">GND</text>
<text x="199.4" y="142.6">GND</text>
<text x="289.8" y="142.6">AD5</text>
<text x="289.8" y="140.1">AD6</text>
<text x="318.8" y="142.6">A5</text>
<text x="318.8" y="140.1">A6</text>
<text x="426.4" y="142.6">IRQ4</text>
<text x="426.4" y="140.1">IRQ5</text>
<text x="463.9" y="140.1">54A8</text>
<text x="463.9" y="142.6">55A7</text>
<text x="289.8" y="147.7">AD3</text>
<text x="289.8" y="145.2">AD4</text>
<text x="318.8" y="147.7">A3</text>
<text x="318.8" y="145.2">A4</text>
<text x="424.4" y="147.7">DACK2</text>
<text x="426.4" y="145.2">IRQ3</text>
<text x="463.9" y="145.2">56A6</text>
<text x="463.9" y="147.7">57A5</text>
<text x="289.8" y="152.8">AD1</text>
<text x="289.8" y="155.3">AD0</text>
<text x="289.8" y="150.2">AD2</text>
<text x="318.8" y="150.2">A2</text>
<text x="318.8" y="155.3">A0</text>
<text x="318.8" y="152.8">A1</text>
<text x="427" y="152.8">ALE 28</text>
<text x="428.2" y="150.2">TC 27</text>
<text x="428.5" y="155.3">5+29</text>
<text x="463.9" y="150.2">58A4</text>
<text x="463.9" y="152.8">59A3</text>
<text x="463.9" y="155.3">60A2</text>
<text x="289.8" y="160.4">ALE</text>
<text x="424.7" y="157.9">OSC8830</text>
<text x="426.6" y="160.4">GND 31</text>
<text x="463.9" y="157.9">61A1</text>
<text x="463.9" y="160.4">62A0</text>
<text x="161.2" y="162.9">5+</text>
<text x="175.9" y="162.9">GND</text>
<text x="287.1" y="162.9">HOLDA</text>
<text x="197.5" y="168">5+</text>
<text x="306.1" y="170.6">GND</text>
<text x="180" y="175.6">D0</text>
<text x="180" y="178.2">D1</text>
<text x="209.9" y="178.2">24 IRQ6</text>
<text x="209.9" y="175.6">25 IRQ7</text>
<text x="180" y="185.8">D4</text>
<text x="180" y="183.3">D3</text>
<text x="180" y="180.7">D2</text>
<text x="209.9" y="185.8">21 IRQ3</text>
<text x="209.9" y="183.3">22 IRQ4</text>
<text x="209.9" y="180.7">23 IRQ5</text>
<text x="299" y="183.3">5+</text>
<text x="313.7" y="183.3">GND</text>
<text x="438.5" y="184.5">IRQ1</text>
<text x="452.4" y="184.5">16 RESET</text>
<text x="180" y="190.9">D6</text>
<text x="180" y="188.3">D5</text>
<text x="209.9" y="190.9">19 IRQ1</text>
<text x="209.9" y="188.3">20 IRQ2</text>
<text x="304.7" y="189">5+</text>
<text x="435.6" y="189.6">IO_002X</text>
<text x="435.6" y="187.1">IO_000X</text>
<text x="452.4" y="189.6">14 HOLD</text>
<text x="452.4" y="187.1">15 READY</text>
<text x="180" y="193.4">D7</text>
<text x="209.9" y="193.4">18 IRQ0</text>
<text x="290.5" y="196.6">AD7</text>
<text x="319.4" y="196.6">D7</text>
<text x="435.6" y="197.2">IO_008X</text>
<text x="435.6" y="194.7">IO_006X</text>
<text x="435.6" y="192.2">IO_004X</text>
<text x="452.4" y="197.2">11 HF_PCLK</text>
<text x="452.4" y="194.7">12 DRQ0</text>
<text x="452.4" y="192.2">13 HOLDA</text>
<text x="175.3" y="203.6">IO_002X</text>
<text x="180" y="198.5">A0</text>
<text x="290.5" y="201.7">AD5</text>
<text x="290.5" y="199.1">AD6</text>
<text x="319.4" y="199.1">D6</text>
<text x="319.4" y="201.7">D5</text>
<text x="439.3" y="202.3">NMI</text>
<text x="452.4" y="199.8">10 SPK_GO</text>
<text x="455.3" y="202.3">SPK_OUT</text>
<text x="177.4" y="206.1">IOWR</text>
<text x="177.8" y="208.7">IORD</text>
<text x="212.7" y="208.7">5+</text>
<text x="290.5" y="209.3">AD2</text>
<text x="290.5" y="206.8">AD3</text>
<text x="290.5" y="204.2">AD4</text>
<text x="319.4" y="204.2">D4</text>
<text x="319.4" y="206.8">D3</text>
<text x="319.4" y="209.3">D2</text>
<text x="178.1" y="213.7">INTR 17</text>
<text x="290.5" y="214.4">AD0</text>
<text x="290.5" y="211.8">AD1</text>
<text x="319.4" y="211.8">D1</text>
<text x="319.4" y="214.4">D0</text>
<text x="178.1" y="216.3">INTA 26</text>
<text x="290.3" y="222">DEN</text>
<text x="290.4" y="219.5">DTR</text>
<text x="197.5" y="223.9">GND</text>
<text x="282.5" y="230.9">5+</text>
<text x="292.1" y="230.9">DEN</text>
<text x="306.7" y="229.6">GND</text>
<text x="206.3" y="239.1">5+</text>
<text x="221" y="239.1">GND</text>
<text x="197.5" y="246.1">5+</text>
<text x="180" y="256.3">D1</text>
<text x="180" y="253.7">D0</text>
<text x="212.7" y="256.3">HF_PCLK</text>
<text x="295.8" y="254.4">5+</text>
<text x="305.4" y="254.4">PU1</text>
<text x="180" y="258.8">D2</text>
<text x="180" y="263.9">D4</text>
<text x="180" y="261.4">D3</text>
<text x="209.9" y="261.4">10 IRQ0</text>
<text x="212.7" y="258.8">5+</text>
<text x="309.8" y="260.1">5+</text>
<text x="324.5" y="260.1">GND</text>
<text x="180" y="269">D6</text>
<text x="180" y="266.4">D5</text>
<text x="209.9" y="269">15 HF_PCLK</text>
<text x="306.1" y="269">5+</text>
<text x="180" y="271.5">D7</text>
<text x="212.7" y="271.5">5+</text>
<text x="177.4" y="279.1">IOWR 23</text>
<text x="177.8" y="276.6">IORD 22</text>
<text x="180" y="281.7">A0</text>
<text x="209.9" y="281.7">18 HF_PCLK</text>
<text x="289.9" y="279.1">PU1</text>
<text x="290.8" y="276.6">RD</text>
<text x="318.8" y="276.6">MRD</text>
<text x="180" y="284.2">A1</text>
<text x="209.9" y="284.2">16 SPK_GO</text>
<text x="209.9" y="286.8">17 SPK_OUT</text>
<text x="289.9" y="284.2">PU1</text>
<text x="290.8" y="286.8">RD</text>
<text x="318.8" y="284.2">IORD</text>
<text x="175.3" y="289.3">IO_004X 21</text>
<text x="289.9" y="291.8">PU1</text>
<text x="318.8" y="291.8">IOWR</text>
<text x="197.5" y="296.9">GND</text>
<text x="290.4" y="294.4">WR</text>
<text x="290.4" y="299.5">WR</text>
<text x="318.8" y="299.5">MWR</text>
<text x="289.9" y="302">PU1</text>
<text x="287.1" y="309.6">HOLDA</text>
<text x="289.1" y="307.1">IO_M</text>
<text x="306.1" y="317.2">GND</text>
</g>
<g font-size="1.4" fill="#840000">
<text x="157.7" y="46.1">2</text>
<text x="165.4" y="46.1">1</text>
<text x="33.3" y="48.6">2</text>
<text x="40.9" y="48.6">1</text>
<text x="297.4" y="62.6">2</text>
<text x="305.1" y="62.6">1</text>
<text x="298.7" y="121.7">2</text>
<text x="306.3" y="121.7">1</text>
<text x="165.4" y="162.9">2</text>
<text x="173" y="162.9">1</text>
<text x="303.1" y="183.3">2</text>
<text x="310.8" y="183.3">1</text>
<text x="210.4" y="239.1">2</text>
<text x="218.1" y="239.1">1</text>
<text x="313.9" y="260.1">2</text>
<text x="321.6" y="260.1">1</text>
</g>
</svg>
